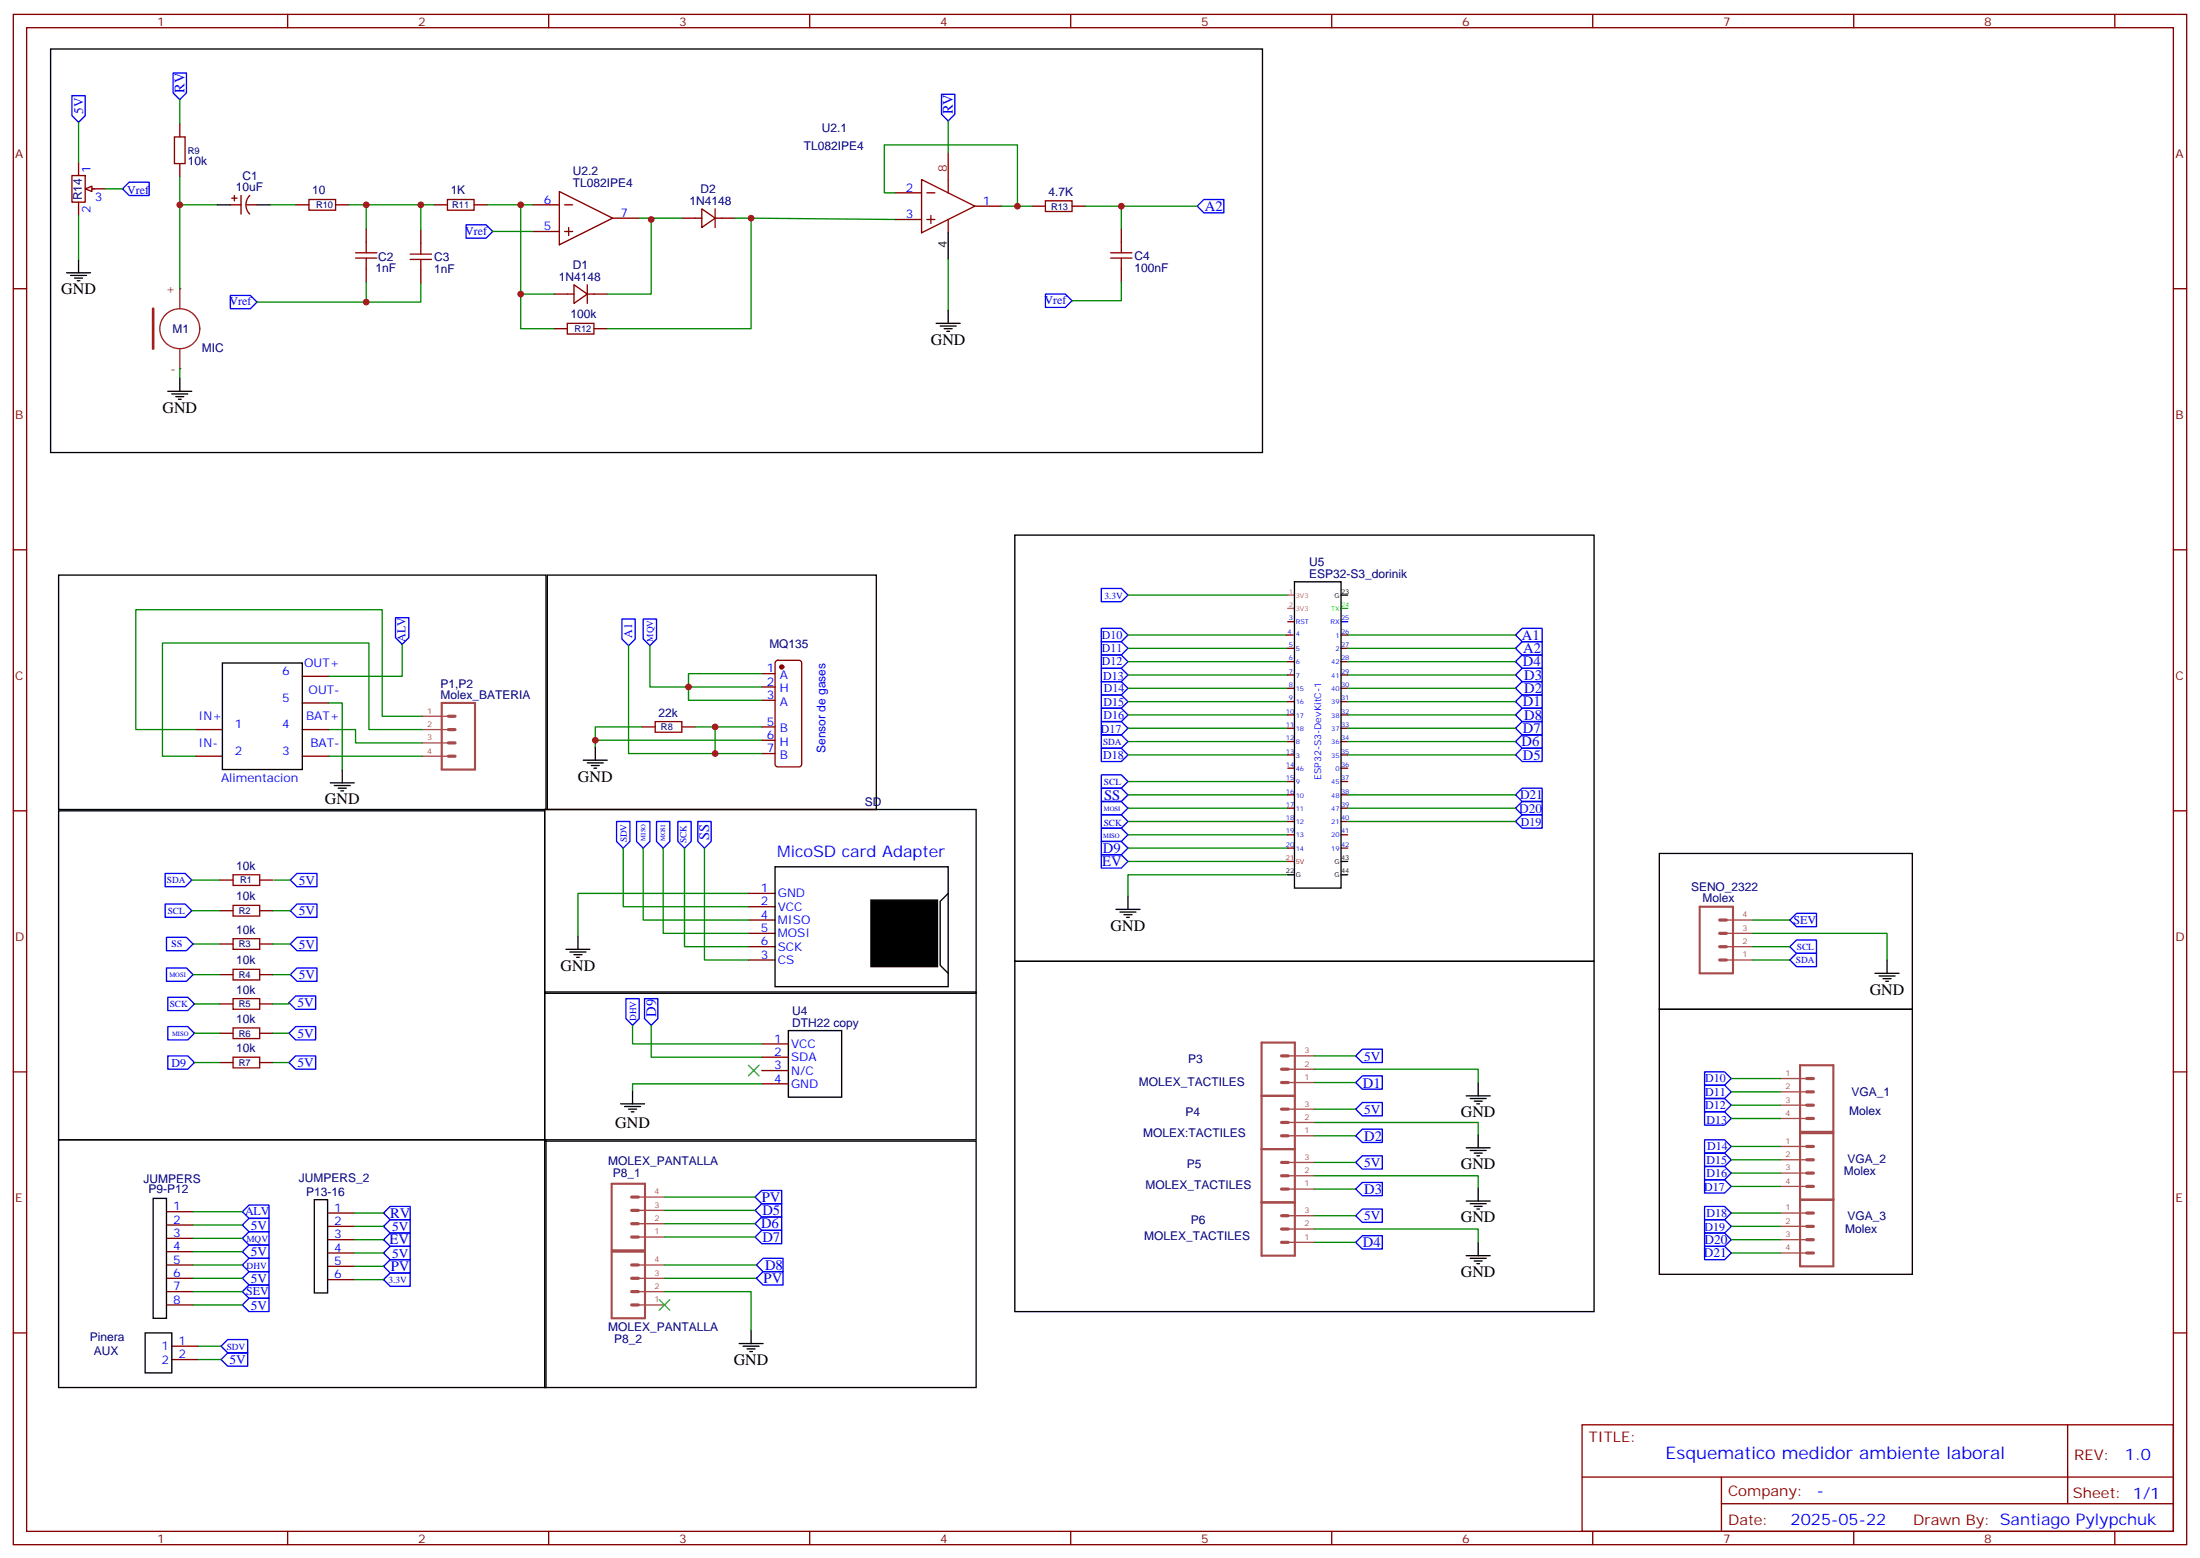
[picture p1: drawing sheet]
<svg xmlns="http://www.w3.org/2000/svg" width="583mm" height="413mm" viewBox="0 0 583 413" stroke-linecap="round" stroke-linejoin="round" font-family="sans-serif">
<g fill="none" stroke="#870000" stroke-width=".35">
<path d="M3.5 3.8h575.8v405.4h-575.8zM7.1 7.3h568.6v398.3h-568.6zM76.2 3.8v3.5M145.3 3.8v3.5M214.5 3.8v3.5M283.6 3.8v3.5M352.8 3.8v3.5M421.9 3.8v3.5M491.1 3.8v3.5M560.2 3.8v3.5M141.1 54.3h7.1M148.2 50.7l14.1 7.1-14.1 7z"/>
<path d="M149.6 54.3h2.1M162.3 57.8h7M237.1 58.1h7M237.1 51.1h7M244.1 47.6l14.1 7-14.1 7.1zM245.5 58.1h2.1M245.5 51.1h2.1M246.6 57.1v2.1M251.2 47.6v3.5M251.2 58.1v3.6M258.2 54.6h7.1M3.5 76.5h3.6"/>
<path d="M141.1 61.3h7.1M149.6 61.3h2.1M150.6 60.3v2.1M575.7 76.5h3.6M3.5 145.6h3.6M575.7 145.6h3.6M80.1 179.1h7M201.8 178.4h3.5M205.6 175.1l.4-.2h5.7a.71 .71 0 0 1 .7 .7v26.8l-.3 .5-.4 .2h-5.7l-.5-.2-.2-.5v-26.8zM51.9 193.3h7M80.1 193.3h7M80.1 186.2h7"/>
<path d="M170 192.5h3.6M180.6 192.5h3.5M201.8 182h3.5M201.8 185.5h3.5M201.8 192.5h3.5M201.8 196.1h3.5M201.8 199.6h3.5M3.5 214.8h3.6M51.9 200.3h7M80.1 200.3h7M575.7 214.8h3.6M58.2 233.1h3.5"/>
<path d="M68.8 233.1h3.5M198.3 236.6h7M58.2 241.2h3.5M58.2 250h3.5M58.2 258.2h3.5M68.8 241.2h3.5M68.8 250h3.5M68.8 258.2h3.5M198.3 240.2h7M198.3 243.7h7M198.3 247.2h7M198.3 250.8h7"/>
<path d="M198.3 254.3h7M58.2 265.9h3.5M58.2 273.7h3.5M68.8 265.9h3.5M68.8 273.7h3.5M201.8 276.5h7M3.5 283.9h3.6M58.2 281.4h3.5M68.8 281.4h3.5M201.8 280h7M201.8 283.6h7M201.8 287.1h7"/>
<path d="M575.7 283.9h3.6M44.1 321h7.1M44.1 324.5h7.1M44.1 328h7.1M44.1 331.5h7.1M44.1 335.1h7.1M44.1 338.6h7.1M3.5 353.1h3.6M44.1 342.1h7.1M44.1 345.7h7.1M575.7 353.1h3.6M419.1 377.4h156.6v28.2h-156.6z"/>
<path d="M547.7 377.4v20.9M419.1 391.2h156.5M456 398.3h119.6M456 391.2v14.2M76.2 405.6v3.6M145.3 405.6v3.6M214.5 405.6v3.6M283.6 405.6v3.6M352.8 405.6v3.6M421.9 405.6v3.6M491.1 405.6v3.6M560.2 405.6v3.6"/>
</g>
<g fill="none" stroke="#000" stroke-width=".35">
<path d="M251.2 61.7v7M58.9 175.6h21.2v28.2h-21.2zM157.7 197.8v3.6M87.5 207.4h6.3M88.5 208.1h4.3M89.6 208.8h2.1M90.3 209.5h.7M90.7 203.8v3.6M154.5 201.4h6.4M155.6 202.1h4.2M156.6 202.8h2.1M157.3 203.5h.7"/>
<path d="M205.3 229.6h45.9v31.7h-45.9zM251.2 236.6l-2.1 2.2v16.9l2.1 2.1M298.8 237.3v3.6M149.9 251.5h6.4M151 252.2h4.2M152 252.9h2.2M152.8 253.6h.7M153.1 247.9v3.6M295.6 240.9h6.4M296.7 241.6h4.2M297.7 242.3h2.2M298.4 243h.8"/>
<path d="M208.8 273h14.2v17.6h-14.2zM164.4 292.4h6.3M165.5 293.1h4.2M166.5 293.8h2.1M167.2 294.5h.7M167.6 288.9v3.5M40.6 317.4h3.5v31.8h-3.5zM195.8 355.9h6.3M196.8 356.6h4.3M197.9 357.3h2.1M198.6 358h.7M199 352.4v3.5"/>
</g>
<circle cx="207.1" cy="176.7" r=".53" fill="#870000" stroke="#870000" stroke-width=".35"/>
<path d="M117 186.2h8.8v17.6h-8.8zM334.2 276.2h8.8v14.1h-8.8zM162 313.5h8.9v17.7h-8.9zM162 331.5h8.9v17.7h-8.9z" fill="none" stroke="#a64a4a" stroke-width=".56"/>
<g fill="none" stroke="#a64a4a" stroke-width=".85">
<path d="M118.8 196.8h1.7M118.8 193.3h1.7M118.8 189.7h1.7M118.8 200.3h1.7M339.5 279.7h1.7M339.5 283.2h1.7M339.5 286.7h1.7M167.3 317.1h1.8M167.3 320.6h1.8M167.3 324.1h1.8M167.3 327.7h1.8M167.3 338.6h1.8"/>
<path d="M167.3 335.1h1.8M167.3 342.1h1.8M167.3 345.7h1.8"/>
</g>
<g fill="none" stroke="#a64a4a" stroke-width=".35">
<path d="M111.8 189.7h7M111.8 193.3h7M111.8 196.8h7M111.8 200.3h7M341.2 279.7h7M341.2 286.7h7M341.2 283.2h7M169.1 317.1h6.9M169.1 327.7h6.9M169.1 324.1h6.9M169.1 320.6h6.9M169.1 338.6h6.9"/>
<path d="M169.1 335.1h6.9M169.1 345.7h6.9M169.1 342.1h6.9"/>
</g>
<g fill="none" stroke="#008700" stroke-width=".35">
<path d="M298.8 157.6h42.3M106.5 170.7v8.4h-19.4M166.5 171v28.6h22.9M172.2 171v11h29.6M201.8 178.4h-19.4v7.1h19.4M298.8 168.2h42M298.8 171.7h42.3M298.8 175.3h42.3M298.8 178.8h42.3M87.1 193.3h7.1v3.5h17.6M87.1 186.2h3.6v17.6M111.8 189.7h-10.6v-28.2h-65.2v31.8h15.9"/>
<path d="M111.8 193.3h-14.1v-23h-54.7v30h8.9M157.7 196.1v1.7M170 192.5h-12.3v3.6h44.1M184.1 192.5h17.7M189.4 192.5v7.1h12.4M298.8 200h42.3M298.8 196.4h42.3M298.8 182.3h42.3M298.8 185.8h42.3M298.8 189.4h42.3M298.8 192.9h42.3M87.1 200.3h24.7"/>
<path d="M298.8 207h42.3M298.8 210.5h42.3M298.8 214.1h42.3M298.8 217.6h42.3M50.8 233.1h7.4M72.7 233.1h4.2M165.1 224.6v15.6h33.2M170.4 224.6v19.1h27.9M175.7 224.6v22.6h22.6M181.3 224.6v26.2h17M186.6 224.6v29.7h11.7M198.3 236.6h-45.2v11.3"/>
<path d="M298.8 221.1h42.3M298.8 224.6h42.3M298.8 228.2h42.3M341.1 231.7h-42.3v5.6M50.8 241.2h7.4M51.2 250h7M51.2 258.2h7M72.3 258.2h4.6M72.3 241.2h4.6M72.3 250h4.6M51.5 265.9h6.7M51.5 273.7h6.7"/>
<path d="M72.3 273.7h4.3M76.6 265.6v.3h-4.3M167.6 271.6v4.9h34.2M172.5 271.6v8.4h29.3M51.5 281.4h6.7M72.3 281.4h4.3M201.8 287.1h-34.2v1.8M176 317.1h24M51.2 335.1h13M51.2 338.6h13M51.2 321h13M51.2 324.5h13"/>
<path d="M51.2 328h13M51.2 331.5h13M176 320.6h24M176 324.1h24M176 327.7h24M176 335.1h24.4M176 338.6h24.4M51.2 345.7h13M51.2 342.1h13M176 342.1h23v10.3"/>
</g>
<path d="M173.6 191.1h7v2.9h-7zM61.7 231.7h7.1v2.8h-7.1zM61.7 239.8h7.1v2.8h-7.1zM61.7 248.6h7.1v2.9h-7.1zM61.7 256.8h7.1v2.8h-7.1zM61.7 264.5h7.1v2.8h-7.1zM61.7 272.3h7.1v2.8h-7.1zM61.7 280h7.1v2.9h-7.1z" fill="none" stroke="#a10000" stroke-width=".35"/>
<g fill="none" stroke="#00f" stroke-width=".35">
<path d="M291.7 155.9h5.3l1.8 1.7-1.8 1.8h-5.3zM104.8 163.6h3.5v5.3l-1.8 1.8-1.7-1.8zM164.7 164h3.6v5.3l-1.8 1.7-1.8-1.7zM170.4 164h3.5v5.3l-1.7 1.7-1.8-1.7zM291.7 166.4h5.3l1.8 1.8-1.8 1.8h-5.3zM291.7 170h5.3l1.8 1.7-1.8 1.8h-5.3zM291.7 173.5h5.3l1.8 1.8-1.8 1.7h-5.3zM291.7 177h5.3l1.8 1.8-1.8 1.8h-5.3zM401.5 171.7l1.7-1.7h5.3v3.5h-5.3zM401.5 168.2l1.7-1.8h5.3v3.6h-5.3zM401.5 178.8l1.7-1.8h5.3v3.6h-5.3zM401.5 175.3l1.7-1.8h5.3v3.5h-5.3z"/>
<path d="M291.7 198.2h5.3l1.8 1.8-1.8 1.7h-5.3zM291.7 194.7h5.3l1.8 1.7-1.8 1.8h-5.3zM291.7 180.6h5.3l1.8 1.7-1.8 1.8h-5.3zM291.7 184.1h5.3l1.8 1.7-1.8 1.8h-5.3zM291.7 187.6h5.3l1.8 1.8-1.8 1.7h-5.3zM291.7 191.1h5.3l1.8 1.8-1.8 1.8h-5.3zM401.5 185.8l1.7-1.7h5.3v3.5h-5.3zM401.5 182.3l1.7-1.7h5.3v3.5h-5.3zM401.5 200l1.7-1.8h5.3v3.5h-5.3zM401.5 196.4l1.7-1.7h5.3v3.5h-5.3zM401.5 192.9l1.7-1.8h5.3v3.6h-5.3zM401.5 189.4l1.7-1.8h5.3v3.5h-5.3z"/>
<path d="M163.3 217.6h3.6v5.3l-1.8 1.7-1.8-1.7zM168.6 217.6h3.6v5.3l-1.8 1.7-1.8-1.7zM173.9 217.6h3.5v5.3l-1.7 1.7-1.8-1.7zM179.6 217.6h3.5v5.3l-1.8 1.7-1.7-1.7zM184.9 217.6h3.5v5.3l-1.8 1.7-1.7-1.7zM291.7 205.2h5.3l1.8 1.8-1.8 1.8h-5.3zM291.7 208.8h5.3l1.8 1.7-1.8 1.8h-5.3zM291.7 212.3h5.3l1.8 1.8-1.8 1.7h-5.3zM291.7 215.8h5.3l1.8 1.8-1.8 1.8h-5.3zM291.7 219.4h5.3l1.8 1.7-1.8 1.8h-5.3zM401.5 217.6l1.7-1.8h5.3v3.6h-5.3zM401.5 214.1l1.7-1.8h5.3v3.5h-5.3z"/>
<path d="M401.5 210.5l1.7-1.7h5.3v3.5h-5.3zM43.7 239.5h5.3l1.8 1.7-1.8 1.8h-5.3zM43.7 231.4h5.3l1.8 1.7-1.8 1.8h-5.3zM76.9 233.1l1.8-1.7h5.3v3.5h-5.3zM291.7 222.9h5.3l1.8 1.7-1.8 1.8h-5.3zM291.7 226.4h5.3l1.8 1.8-1.8 1.7h-5.3zM44.1 248.3h5.3l1.8 1.7-1.8 1.8h-5.3zM44.1 256.4h5.3l1.8 1.8-1.8 1.7h-5.3zM76.9 241.2l1.8-1.7h5.3v3.5h-5.3zM76.9 250l1.8-1.7h5.3v3.5h-5.3zM76.9 258.2l1.8-1.8h5.3v3.5h-5.3zM44.4 264.2h5.3l1.8 1.7-1.8 1.8h-5.3z"/>
<path d="M44.4 271.9h5.3l1.8 1.8-1.8 1.7h-5.3zM44.4 279.7h5.3l1.8 1.7-1.8 1.8h-5.3zM76.6 273.7l1.7-1.8h5.3v3.5h-5.3zM78.3 263.8h5.3v3.5h-5.3l-1.7-1.7zM78.3 279.7h5.3v3.5h-5.3l-1.7-1.8zM165.8 264.5h3.5v5.3l-1.7 1.8-1.8-1.8zM170.7 264.5h3.6v5.3l-1.8 1.8-1.8-1.8zM201.8 315.3h5.3v3.5h-5.3l-1.8-1.7zM64.2 321l1.8-1.8h5.3v3.5h-5.3zM64.2 324.5l1.8-1.8h5.3v3.5h-5.3zM64.2 331.5l1.8-1.7h5.3v3.5h-5.3zM64.2 338.6l1.8-1.8h5.3v3.6h-5.3z"/>
<path d="M64.2 328l1.8-1.8h5.3v3.6h-5.3zM66 333.3h5.3v3.5h-5.3l-1.8-1.7zM101.6 321.3l1.8-1.8h5.3v3.6h-5.3zM101.6 335.4l1.8-1.7h5.3v3.5h-5.3zM101.6 328.4l1.8-1.8h5.3v3.5h-5.3zM103.4 323.1h5.3v3.5h-5.3l-1.8-1.8zM103.4 330.1h5.3v3.6h-5.3l-1.8-1.8zM103.4 337.2h5.3v3.5h-5.3l-1.8-1.8zM200 320.6l1.8-1.8h5.3v3.6h-5.3zM200 324.1l1.8-1.7h5.3v3.5h-5.3zM200 327.7l1.8-1.8h5.3v3.5h-5.3zM200.4 335.1l1.7-1.8h5.3v3.5h-5.3z"/>
<path d="M200.4 338.6l1.7-1.8h5.3v3.6h-5.3zM64.2 345.7l1.8-1.8h5.3v3.5h-5.3zM66 340.4h5.3v3.5h-5.3l-1.8-1.8z"/>
</g>
<path d="M230.7 238.4h17.7v17.6h-17.7z" fill="#000" stroke="#000" stroke-width=".35"/>
<path d="M198.3 282.2l2.8 2.8M201.1 282.2l-2.8 2.8M174.6 344.2l2.8 2.9M177.4 344.2l-2.8 2.9" fill="none" stroke="#3c3" stroke-width=".35"/>
<path d="M251.2 40.5v7.1" fill="none" stroke="#f00" stroke-width=".35"/>
<g fill="none" stroke="#8c2424" stroke-width=".35">
<path d="M47.6 76.5v5.3M47.6 92.4v5.2"/>
<circle cx="47.6" cy="87.1" r="5.3"/>
</g>
<path d="M40.6 81.8v10.6" fill="none" stroke="#8c2424" stroke-width=".71"/>
<g fill="#8c2424">
<circle cx="47.6" cy="76.5" r=".18"/>
<circle cx="47.6" cy="97.6" r=".18"/>
</g>
<g fill="none" stroke="#870000" stroke-width=".35">
<path d="M47.6 32.7v3.6M19 46.5h3.6v7.1h-3.6zM20.8 43v3.5M20.8 53.6v3.5M23.3 50h4.6M47.6 43.3v3.5M61 54.3h2.9M61.4 52.5h1.4M62.1 51.8v1.4M63.9 51.8v4.9M65.3 54.3h2.8M66.2 51.8a3.5 3.5 0 0 0-.1 4.9"/>
<path d="M78.3 54.3h3.5M88.9 54.3h3.5M115 54.3h3.5M125.6 54.3h3.5M180.6 57.8h5.3M185.9 55.3l3.5 2.5-3.5 2.5zM189.4 57.8h5.3M189.4 55.3v5M273.4 54.6h3.5M284 54.6h3.5M97 60.6v3.5M97 71.2v3.5"/>
<path d="M111.5 61v3.5M111.5 71.5v3.6M146.8 77.9h5.2M152 75.4l3.6 2.5-3.6 2.5zM155.6 77.9h5.3M155.6 75.4v5M297 60.6v3.5M297 71.2v3.5M146.8 87.1h3.5M157.3 87.1h3.6"/>
</g>
<g fill="none" stroke="#000" stroke-width=".35">
<path d="M57.5 54.3h3.5M68.1 54.3h3.5M17.6 72.2h6.4M18.7 73h4.2M19.8 73.7h2.1M20.5 74.4h.7M20.8 68.7v3.5M248 85.7h6.4M249.1 86.4h4.2M250.1 87.1h2.1M250.8 87.8h.7M251.2 82.1v3.6"/>
<path d="M44.4 103.6h6.4M45.5 104.4h4.2M46.6 105.1h2.1M47.3 105.8h.7M47.6 100.1v3.5M496.7 257.8h6.4M497.8 258.5h4.2M498.8 259.2h2.1M499.5 259.9h.7M499.9 254.3v3.5M388.4 290.3h6.4M389.5 291h4.2"/>
<path d="M390.5 291.7h2.1M391.2 292.4h.7M391.6 286.7v3.6M388.4 304h6.4M388.4 318.1h6.4M389.5 304.7h4.2M389.5 318.8h4.2M390.5 305.4h2.1M390.5 319.5h2.1M391.2 306.1h.7M391.6 300.5v3.5M391.6 314.6v3.5"/>
<path d="M388.4 332.6h6.4M389.5 333.3h4.2M390.5 334h2.1M391.2 320.3h.7M391.2 334.7h.7M391.6 329.1v3.5"/>
</g>
<g fill="none" stroke="#a10000" stroke-width=".35">
<path d="M46.2 36.3h2.8v7h-2.8zM81.8 52.8h7.1v2.9h-7.1zM118.5 52.8h7.1v2.9h-7.1zM276.9 53.2h7.1v2.8h-7.1zM94.2 68.4h5.6M94.2 67h5.6M97 64.1v2.9M97 68.4v2.8M108.7 68.7h5.6M108.7 67.3h5.6M111.5 64.5v2.8M111.5 68.7v2.8"/>
<path d="M294.2 68.4h5.7M294.2 67h5.7M297 64.1v2.9M297 68.4v2.8M150.3 85.7h7v2.8h-7z"/>
</g>
<g fill="none" stroke="#008700" stroke-width=".35">
<path d="M47.6 26.4v6.3M251.2 32v8.5M47.6 46.8v29.7M47.6 54.3h9.9M71.6 54.3h6.7M92.4 54.3h22.6M97 54.3v6.3M111.5 54.3v6.7M129.1 54.3h12M137.9 54.3v32.8h8.9M169.3 57.8h3.2v20.1h-11.6M180.6 57.8h-8.1v.3"/>
<path d="M194.7 57.8h4.3v29.3h-38.1M199 57.8l38.1 .3M237.1 51.1h-2.9v-12.7h35.3v16.2M265.3 54.6h8.1M287.5 54.6h29.6M297 54.6v6M97 74.7v5.3M111.5 75.1v4.9h-43.4M130.5 61.3h10.6M137.9 77.9h8.9M251.2 68.7v13.4M297 74.7v5h-13"/>
<path d="M47.6 97.6v2.5M464.3 247.2h35.6v7.1M464.3 243.7h9.8M464.3 250.8h9.8M464.3 254.3h9.8M348.2 279.7h10.9M348.2 283.2h43.4v3.5M348.2 297.3h43.4v3.2M348.2 286.7h10.9M348.2 293.8h10.9M458.6 285.7h13.1M458.6 289.2h13.1"/>
<path d="M458.6 292.7h13.1M458.6 296.3h13.1M348.2 311.4h43.4v3.2M348.2 300.8h10.9M348.2 315h10.9M348.2 307.9h10.9M458.6 303.7h13.1M458.6 307.2h13.1M458.6 310.7h13.1M458.6 314.3h13.1M348.2 325.5h43.4v3.6M348.2 329.1h10.9"/>
<path d="M348.2 322h10.9M458.6 321.3h13.1M458.6 324.8h13.1M458.6 328.4h13.1M458.6 331.9h13.1"/>
</g>
<g fill="none" stroke="#00f" stroke-width=".35">
<path d="M45.9 19.3h3.5v5.3l-1.8 1.8-1.7-1.8zM19 25.3h3.6v5.3l-1.8 1.8-1.8-1.8zM249.4 25h3.5v5.3l-1.7 1.7-1.8-1.7zM34.2 48.3h5.3v3.5h-5.3l-1.7-1.8zM123.5 59.5h5.3l1.7 1.8-1.7 1.8h-5.3zM317.1 54.6l1.8-1.8h5.3v3.6h-5.3zM61 78.2h5.3l1.8 1.8-1.8 1.8h-5.3zM276.9 77.9h5.3l1.8 1.8-1.8 1.7h-5.3zM474.1 243.7l1.8-1.8h5.3v3.6h-5.3zM474.1 254.3l1.8-1.8h5.3v3.5h-5.3zM474.1 250.8l1.8-1.8h5.3v3.5h-5.3zM359.1 279.7l1.8-1.8h5.3v3.5h-5.3z"/>
<path d="M359.1 286.7l1.8-1.7h5.3v3.5h-5.3zM359.1 293.8l1.8-1.8h5.3v3.6h-5.3zM451.6 283.9h5.2l1.8 1.8-1.8 1.7h-5.2zM451.6 287.4h5.2l1.8 1.8-1.8 1.8h-5.2zM451.6 291h5.2l1.8 1.7-1.8 1.8h-5.2zM451.6 294.5h5.2l1.8 1.8-1.8 1.7h-5.2zM359.1 300.8l1.8-1.7h5.3v3.5h-5.3zM359.1 315l1.8-1.8h5.3v3.5h-5.3zM359.1 307.9l1.8-1.8h5.3v3.6h-5.3zM451.6 301.9h5.2l1.8 1.8-1.8 1.7h-5.2zM451.6 305.4h5.2l1.8 1.8-1.8 1.8h-5.2zM451.6 309h5.2l1.8 1.7-1.8 1.8h-5.2z"/>
<path d="M451.6 312.5h5.2l1.8 1.8-1.8 1.7h-5.2zM451.6 319.5h5.2l1.8 1.8-1.8 1.8h-5.2zM359.1 329.1l1.8-1.8h5.3v3.5h-5.3zM359.1 322l1.8-1.7h5.3v3.5h-5.3zM451.6 323.1h5.2l1.8 1.7-1.8 1.8h-5.2zM451.6 326.6h5.2l1.8 1.8-1.8 1.7h-5.2zM451.6 330.1h5.2l1.8 1.8-1.8 1.8h-5.2z"/>
</g>
<path d="M450.3 240.2h8.8v17.6h-8.8zM334.2 290.3h8.8v42.3h-8.8zM476.8 282.2h8.9v17.6h-8.9zM334.2 304.4h8.8M334.2 318.5h8.8M476.8 300.1h8.9v35.3h-8.9zM476.8 317.8h8.9" fill="none" stroke="#a64a4a" stroke-width=".56"/>
<g fill="none" stroke="#a64a4a" stroke-width=".85">
<path d="M455.5 247.2h1.8M455.5 250.8h1.8M455.5 254.3h1.8M455.5 243.7h1.8M339.5 293.8h1.7M339.5 297.3h1.7M478.6 292.7h1.8M478.6 289.2h1.8M478.6 285.7h1.8M478.6 296.3h1.8M339.5 300.8h1.7M339.5 307.9h1.7"/>
<path d="M339.5 311.4h1.7M339.5 315h1.7M478.6 310.7h1.8M478.6 307.2h1.8M478.6 303.7h1.8M478.6 314.3h1.8M339.5 322h1.7M339.5 325.5h1.7M339.5 329.1h1.7M478.6 328.4h1.8M478.6 324.8h1.8M478.6 321.3h1.8"/>
<path d="M478.6 331.9h1.8"/>
</g>
<g fill="none" stroke="#a64a4a" stroke-width=".35">
<path d="M457.3 254.3h7M457.3 250.8h7M457.3 247.2h7M457.3 243.7h7M341.2 297.3h7M341.2 293.8h7M471.7 285.7h6.9M471.7 289.2h6.9M471.7 292.7h6.9M471.7 296.3h6.9M341.2 300.8h7M341.2 315h7"/>
<path d="M341.2 311.4h7M341.2 307.9h7M471.7 303.7h6.9M471.7 307.2h6.9M471.7 310.7h6.9M471.7 314.3h6.9M341.2 329.1h7M341.2 325.5h7M341.2 322h7M471.7 321.3h6.9M471.7 324.8h6.9M471.7 328.4h6.9"/>
<path d="M471.7 331.9h6.9"/>
</g>
<path d="M22.6 50l1.7-.7v1.4z" fill="#f0f0f0" stroke="#870000" stroke-width=".35"/>
<g fill="none" stroke="#008700" stroke-width=".35">
<path d="M20.8 32.4v10.6M20.8 57.1v11.6M27.9 50h4.6M357 168.2h44.5M357 171.7h44.5M357 178.8h44.5M357 175.3h44.5M357 185.8h44.5M357 182.3h44.5M357 200h44.5M357 196.4h44.5M357 192.9h44.5"/>
<path d="M357 189.4h44.5M357 217.6h44.5M357 210.5h44.5M357 214.1h44.5M93.8 335.4h7.8M93.8 321.3h7.8M93.8 324.8h7.8M93.8 328.4h7.8M93.8 331.9h7.8M93.8 338.9h7.8M52.6 356.6h6M52.6 360.1h6"/>
</g>
<g fill="none" stroke="#000" stroke-width=".35">
<path d="M13.4 13h321v106.9h-321zM15.5 152.3h129.1v62.1h-129.1zM145 152.3h87.1v62.1h-87.1zM268.8 141.7h153.5v112.9h-153.5zM342.9 154.1h12.3v81.1h-12.3zM355.2 157.6h1.8M15.5 214.8h128.8v87.1h-128.8zM144.3 214.4h114.3v48.7h-114.3zM341.1 231.7h1.8M355.2 231.7h1.8M355.2 228.2h1.8M439.6 226.1h67v41.2h-67z"/>
<path d="M268.8 254.6h153.5v92.8h-153.5zM144.3 262.7h114.3v39.2h-114.3zM439.6 267.3h67v70.2h-67zM15.5 301.9h129.1v65.6h-129.1zM83.3 317.8h3.5v24.7h-3.5zM144.3 302.3h114.3v65.2h-114.3zM38.5 353.1h7v10.5h-7z"/>
</g>
<path d="M341.1 157.6h1.8M341.1 161.1h1.8" fill="none" stroke="#f90" stroke-width=".35"/>
<g fill="none" stroke="#870000" stroke-width=".35">
<path d="M340.8 168.2h1.7M341.1 164.7h1.8M341.1 171.7h1.8M341.1 175.3h1.8M341.1 178.8h1.8M355.2 168.2h1.8M355.2 171.7h1.8M355.2 175.3h1.8M355.2 178.8h1.8M341.1 182.3h1.8M341.1 185.8h1.8M341.1 189.4h1.8"/>
<path d="M341.1 192.9h1.8M341.1 196.4h1.8M341.1 200h1.8M355.2 182.3h1.8M355.2 185.8h1.8M355.2 189.4h1.8M355.2 192.9h1.8M355.2 196.4h1.8M355.2 200h1.8M341.1 203.5h1.8M341.1 207h1.8M341.1 210.5h1.8"/>
<path d="M341.1 214.1h1.8M341.1 217.6h1.8M355.2 203.5h1.8M355.2 207h1.8M355.2 210.5h1.8M355.2 214.1h1.8M355.2 217.6h1.8M341.1 221.1h1.8M341.1 224.6h1.8M355.2 221.1h1.8M355.2 224.6h1.8M86.8 321.3h7"/>
<path d="M86.8 324.8h7M86.8 328.4h7M86.8 331.9h7M86.8 335.4h7M86.8 338.9h7M45.5 356.6h7.1M45.5 360.1h7.1"/>
</g>
<path d="M341.1 228.2h1.8" fill="none" stroke="#f00" stroke-width=".35"/>
<path d="M355.2 161.1h1.8" fill="none" stroke="#0f0" stroke-width=".35"/>
<path d="M355.2 164.7h1.8M60.3 354.8h5.3v3.6h-5.3l-1.7-1.8zM58.6 360.1l1.7-1.7h5.3v3.5h-5.3z" fill="none" stroke="#00f" stroke-width=".35"/>
<g fill="#c00">
<circle cx="182.4" cy="182" r=".88"/>
<circle cx="157.7" cy="196.1" r=".88"/>
<circle cx="189.4" cy="192.5" r=".88"/>
<circle cx="189.4" cy="199.6" r=".88"/>
<circle cx="47.6" cy="54.3" r=".88"/>
<circle cx="111.5" cy="54.3" r=".88"/>
<circle cx="97" cy="54.3" r=".88"/>
<circle cx="97" cy="80" r=".88"/>
<circle cx="137.9" cy="54.3" r=".88"/>
<circle cx="137.9" cy="77.9" r=".88"/>
<circle cx="172.5" cy="58.1" r=".88"/>
<circle cx="199" cy="57.8" r=".88"/>
<circle cx="269.5" cy="54.6" r=".88"/>
<circle cx="297" cy="54.6" r=".88"/>
</g>
<text font-size="4.6" fill="#00f" x="441.2" y="386.4">Esquematico medidor ambiente laboral</text>
<g font-size="4.2">
<text x="16.2" y="77.9">GND</text>
<text x="246.6" y="91.3">GND</text>
<text x="43" y="109.3">GND</text>
<text x="153.1" y="207">GND</text>
<text x="86.1" y="213">GND</text>
<text x="294.2" y="246.5">GND</text>
<text x="148.5" y="257.1">GND</text>
<text x="495.3" y="263.5">GND</text>
<text x="163" y="298.8">GND</text>
<text x="387" y="295.9">GND</text>
<text x="387" y="309.7">GND</text>
<text x="387" y="323.8">GND</text>
<text x="387" y="338.2">GND</text>
<text x="194.4" y="361.5">GND</text>
</g>
<g font-size="4.2" fill="#00f">
<text x="205.9" y="227">MicoSD card Adapter</text>
<text x="562.9" y="386.7">1.0</text>
<text x="481.3" y="396.2">-</text>
<text x="474.4" y="404">2025-05-22</text>
</g>
<g font-size="3.9" fill="#00f">
<text x="48.9" y="24.7" transform="rotate(-90 48.9 24.7)">RV</text>
<text x="252.4" y="30.3" transform="rotate(-90 252.4 30.3)">RV</text>
<text x="319.2" y="55.8">A2</text>
<text x="403.1" y="169.4">A1</text>
<text x="403.5" y="173">A2</text>
<text x="403.4" y="176.5">D4</text>
<text x="403.7" y="183.6">D2</text>
<text x="403.7" y="180">D3</text>
<text x="403.4" y="187.1">D1</text>
<text x="403.7" y="190.6">D8</text>
<text x="403" y="197.7">D6</text>
<text x="403.4" y="194.2">D7</text>
<text x="403.4" y="201.2">D5</text>
<text x="292.5" y="211.8">SS</text>
<text x="187.9" y="222.5" transform="rotate(-90 187.9 222.5)">SS</text>
<text x="292.1" y="225.9">D9</text>
<text x="292" y="229.5">EV</text>
<text x="45.4" y="250.9">ss</text>
<text x="173.8" y="269.4" transform="rotate(-90 173.8 269.4)">D9</text>
<text x="361.1" y="288.1">D1</text>
<text x="361.4" y="302.1">D2</text>
<text x="361.4" y="316.3">D3</text>
<text x="103.3" y="322.6">RV</text>
<text x="201.8" y="318.3">PV</text>
<text x="202" y="321.9">D5</text>
<text x="103.2" y="329.6">EV</text>
<text x="201.6" y="325.4">D6</text>
<text x="202" y="328.9">D7</text>
<text x="361.1" y="330.3">D4</text>
<text x="103.5" y="336.7">PV</text>
<text x="202.3" y="339.9">PV</text>
<text x="202.7" y="336.3">D8</text>
</g>
<g font-size="3.9" fill="#800">
<text x="420.9" y="382">TITLE:</text>
<text x="549.5" y="386.7">REV:</text>
<text x="457.8" y="396.2">Company:</text>
<text x="549.1" y="396.8">Sheet: 1/1</text>
<text x="457.8" y="403.9">Date:</text>
<text x="506.8" y="403.9">Drawn By: Santiago Pylypchuk</text>
</g>
<g font-size="3.5" fill="#00f">
<text x="22.1" y="30.1" transform="rotate(-90 22.1 30.1)">5V</text>
<text x="402.5" y="215.3">D20</text>
<text x="402.7" y="211.7">D21</text>
<text x="79.2" y="234.4">5V</text>
<text x="79.2" y="242.5">5V</text>
<text x="79.2" y="251.3">5V</text>
<text x="79.2" y="259.4">5V</text>
<text x="78.8" y="266.8">5V</text>
<text x="78.8" y="274.9">5V</text>
<text x="361.4" y="280.9">5V</text>
<text x="78.8" y="282.7">5V</text>
<text x="361.4" y="295">5V</text>
<text x="361.4" y="309.2">5V</text>
<text x="361.4" y="323.3">5V</text>
<text x="66.5" y="325.7">5V</text>
<text x="103.9" y="326.1">5V</text>
<text x="451.5" y="329.5">D20</text>
<text x="66.5" y="332.8">5V</text>
<text x="103.9" y="333.1">5V</text>
<text x="451.3" y="333.1">D21</text>
<text x="66.5" y="339.8">5V</text>
<text x="66.5" y="346.9">5V</text>
<text x="60.8" y="361.4">5V</text>
</g>
<g font-size="3.2" fill="#800">
<text x="41.6" y="6.8">1</text>
<text x="110.8" y="6.8">2</text>
<text x="179.9" y="6.8">3</text>
<text x="249.1" y="6.8">4</text>
<text x="318.2" y="6.8">5</text>
<text x="387.3" y="6.8">6</text>
<text x="456.5" y="6.8">7</text>
<text x="525.6" y="6.8">8</text>
<text x="4.1" y="41.9">A</text>
<text x="576.3" y="41.9">A</text>
<text x="4.1" y="111.1">B</text>
<text x="576.3" y="111.1">B</text>
<text x="4.1" y="180.2">C</text>
<text x="576.3" y="180.2">C</text>
<text x="4.1" y="249.3">D</text>
<text x="576.3" y="249.3">D</text>
<text x="4.1" y="318.5">E</text>
<text x="576.3" y="318.5">E</text>
<text x="41.6" y="408.6">1</text>
<text x="110.8" y="408.6">2</text>
<text x="179.9" y="408.6">3</text>
<text x="249.1" y="408.6">4</text>
<text x="318.2" y="408.6">5</text>
<text x="387.3" y="408.6">6</text>
<text x="456.5" y="408.6">7</text>
<text x="525.6" y="408.6">8</text>
</g>
<g font-size="3.2" fill="#000080">
<text x="217.7" y="34.9">U2.1</text>
<text x="213" y="39.8">TL082IPE4</text>
<text x="49.7" y="43.7">10k</text>
<text x="64.2" y="47.6">C1</text>
<text x="151.7" y="46.5">U2.2</text>
<text x="21.6" y="53" transform="rotate(-90 21.6 53)">R14</text>
<text x="62.5" y="50.7">10uF</text>
<text x="82.7" y="51.5">10</text>
<text x="119.4" y="51.5">1K</text>
<text x="151.7" y="49.6">TL082IPE4</text>
<text x="185.6" y="51.1">D2</text>
<text x="277.8" y="51.9">4.7K</text>
<text x="182.6" y="54.4">1N4148</text>
<text x="99.5" y="72">1nF</text>
<text x="100.2" y="69.1">C2</text>
<text x="115" y="69.1">C3</text>
<text x="151.7" y="71.2">D1</text>
<text x="300.6" y="68.8">C4</text>
<text x="115" y="72.4">1nF</text>
<text x="148" y="74.4">1N4148</text>
<text x="300.6" y="72">100nF</text>
<text x="45.7" y="88.2">M1</text>
<text x="151.1" y="84.3">100k</text>
<text x="53.4" y="93.1">MIC</text>
<text x="346.8" y="149.9">U5</text>
<text x="346.8" y="153">ESP32-S3_dorinik</text>
<text x="203.8" y="171.5">MQ135</text>
<text x="116.7" y="185.1">Molex_BATERIA</text>
<text x="116.7" y="182.1">P1,P2</text>
<text x="174.4" y="189.8">22k</text>
<text x="229.1" y="213.4">SD</text>
<text x="62.6" y="230.4">10k</text>
<text x="62.6" y="238.5">10k</text>
<text x="448" y="235.9">SENO_2322</text>
<text x="451" y="238.8">Molex</text>
<text x="62.6" y="247.3">10k</text>
<text x="62.6" y="255.4">10k</text>
<text x="62.6" y="263.2">10k</text>
<text x="209.8" y="268.9">U4</text>
<text x="62.6" y="270.9">10k</text>
<text x="209.8" y="271.9">DTH22 copy</text>
<text x="62.6" y="278.7">10k</text>
<text x="314.8" y="281.6">P3</text>
<text x="301.7" y="287.6">MOLEX_TACTILES</text>
<text x="490.4" y="290.3">VGA_1</text>
<text x="314.1" y="295.7">P4</text>
<text x="489.8" y="295.3">Molex</text>
<text x="302.8" y="301.3">MOLEX:TACTILES</text>
<text x="161.1" y="308.7">MOLEX_PANTALLA</text>
<text x="162.3" y="311.9">P8_1</text>
<text x="314.4" y="309.4">P5</text>
<text x="488.4" y="311.1">Molex</text>
<text x="489.4" y="308">VGA_2</text>
<text x="38" y="313.3">JUMPERS</text>
<text x="39.3" y="316.1">P9-P12</text>
<text x="79.2" y="313">JUMPERS_2</text>
<text x="81.1" y="316.8">P13-16</text>
<text x="303.4" y="315">MOLEX_TACTILES</text>
<text x="489.4" y="323.1">VGA_3</text>
<text x="303.1" y="328.5">MOLEX_TACTILES</text>
<text x="315.5" y="324.2">P6</text>
<text x="488.8" y="326.7">Molex</text>
<text x="161.1" y="352.4">MOLEX_PANTALLA</text>
<text x="23.8" y="355.3">Pinera</text>
<text x="24.9" y="358.8">AUX</text>
<text x="162.7" y="355.6">P8_2</text>
</g>
<g font-size="3.2" fill="#00f">
<text x="24" y="45.8" transform="rotate(-90 24 45.8)">1</text>
<text x="25.1" y="53.2">3</text>
<text x="33.7" y="51.3">Vref</text>
<text x="144" y="53.9">6</text>
<text x="240" y="50.7">2</text>
<text x="24" y="56.4" transform="rotate(-90 24 56.4)">2</text>
<text x="164.4" y="57.4">7</text>
<text x="240" y="57.8">3</text>
<text x="260.3" y="54.3">1</text>
<text x="123.2" y="62.2">Vref</text>
<text x="144" y="61">5</text>
<text x="60.8" y="80.9">Vref</text>
<text x="276.7" y="80.5">Vref</text>
<text x="107.4" y="170" transform="rotate(-90 107.4 170)">ALV</text>
<text x="167.4" y="169" transform="rotate(-90 167.4 169)">A1</text>
<text x="291.9" y="169.2">D10</text>
<text x="291.9" y="172.7">D11</text>
<text x="74.8" y="178.8">6</text>
<text x="80.6" y="176.7">OUT+</text>
<text x="203.1" y="178.1">1</text>
<text x="206.6" y="179.8">A</text>
<text x="291.9" y="176.3">D12</text>
<text x="74.8" y="185.8">5</text>
<text x="81.7" y="183.7">OUT-</text>
<text x="203.1" y="181.6">2</text>
<text x="203.1" y="185.1">3</text>
<text x="206.6" y="183.4">H</text>
<text x="292.2" y="180.1">D13</text>
<text x="292.4" y="183.3">D14</text>
<text x="52.6" y="190.8">IN+</text>
<text x="81.1" y="190.8">BAT+</text>
<text x="206.6" y="186.9">A</text>
<text x="292.3" y="186.9">D15</text>
<text x="292.3" y="190.4">D16</text>
<text x="52.6" y="197.8">IN-</text>
<text x="62.2" y="192.9">1</text>
<text x="74.8" y="192.9">4</text>
<text x="82.2" y="197.8">BAT-</text>
<text x="203.1" y="192.2">5</text>
<text x="203.1" y="195.7">6</text>
<text x="206.6" y="194">B</text>
<text x="206.6" y="197.5">H</text>
<text x="291.6" y="194.2">D17</text>
<text x="62.2" y="200">2</text>
<text x="74.8" y="200">3</text>
<text x="203.1" y="199.2">7</text>
<text x="206.6" y="201">B</text>
<text x="218.6" y="199.4" transform="rotate(-90 218.6 199.4)">Sensor de gases</text>
<text x="292.2" y="201">D18</text>
<text x="58.6" y="207">Alimentacion</text>
<text x="402.9" y="218.7">D19</text>
<text x="201.5" y="236.3">1</text>
<text x="201.5" y="239.8">2</text>
<text x="206" y="237.7">GND</text>
<text x="201.5" y="243.3">4</text>
<text x="206" y="241.2">VCC</text>
<text x="206" y="244.8">MISO</text>
<text x="475.1" y="244.6">SEV</text>
<text x="201.5" y="246.9">5</text>
<text x="201.5" y="250.4">6</text>
<text x="206" y="248.3">MOSI</text>
<text x="206" y="251.8">SCK</text>
<text x="201.5" y="253.9">3</text>
<text x="206" y="255.3">CS</text>
<text x="205.1" y="276.2">1</text>
<text x="205.1" y="279.7">2</text>
<text x="209.5" y="277.6">VCC</text>
<text x="209.5" y="281.1">SDA</text>
<text x="45.4" y="282.6">D9</text>
<text x="205.1" y="283.2">3</text>
<text x="205.1" y="286.7">4</text>
<text x="209.5" y="284.6">N/C</text>
<text x="451.7" y="286.7">D10</text>
<text x="209.5" y="288.1">GND</text>
<text x="451.7" y="290.2">D11</text>
<text x="451.7" y="293.7">D12</text>
<text x="452" y="297.6">D13</text>
<text x="452.2" y="304.7">D14</text>
<text x="452.1" y="308.3">D15</text>
<text x="452.1" y="311.8">D16</text>
<text x="451.4" y="315.6">D17</text>
<text x="45.9" y="320.6">1</text>
<text x="64.9" y="321.9">ALV</text>
<text x="88.5" y="321">1</text>
<text x="452" y="322.3">D18</text>
<text x="45.9" y="324.1">2</text>
<text x="45.9" y="327.7">3</text>
<text x="88.5" y="324.5">2</text>
<text x="88.5" y="328">3</text>
<text x="451.5" y="325.9">D19</text>
<text x="45.9" y="331.2">4</text>
<text x="45.9" y="334.7">5</text>
<text x="88.5" y="331.5">4</text>
<text x="88.5" y="335.1">5</text>
<text x="45.9" y="338.2">6</text>
<text x="45.9" y="341.8">7</text>
<text x="88.5" y="338.6">6</text>
<text x="45.9" y="345.3">8</text>
<text x="65.2" y="343">SEV</text>
<text x="42.8" y="357.6">1</text>
<text x="47.3" y="356.2">1</text>
<text x="47.3" y="359.8">2</text>
<text x="42.8" y="361.2">2</text>
</g>
<text font-size="3.2" fill="#f00" x="250.8" y="45.4" transform="rotate(-90 250.8 45.4)">8</text>
<text font-size="3.2" x="250.8" y="65.8" transform="rotate(-90 250.8 65.8)">4</text>
<g font-size="3.2" fill="#8d2323">
<text x="44" y="77.5">+</text>
<text x="45.1" y="98.7">-</text>
</g>
<g font-size="2.5" fill="#000080">
<text x="49.7" y="40.7">R9</text>
<text x="83.7" y="55.1">R10</text>
<text x="119.8" y="55.1">R11</text>
<text x="278.4" y="55.5">R13</text>
<text x="152.2" y="87.9">R12</text>
<text x="175.1" y="193.5">R8</text>
<text x="63.6" y="234">R1</text>
<text x="63.3" y="242.1">R2</text>
<text x="63.3" y="250.9">R3</text>
<text x="63.3" y="259.1">R4</text>
<text x="63.3" y="266.8">R5</text>
<text x="63.3" y="274.6">R6</text>
<text x="63.3" y="282.4">R7</text>
</g>
<g font-size="2.5" fill="#00f">
<text x="292.6" y="158.6">3.3V</text>
<text x="173.1" y="170" transform="rotate(-90 173.1 170)">MQV</text>
<text x="292.2" y="197.3">SDA</text>
<text x="292.4" y="207.9">SCL</text>
<text x="350" y="206.7" transform="rotate(-90 350 206.7)">ESP32-S3-DevKitC-1</text>
<text x="292.4" y="218.8">SCK</text>
<text x="166.1" y="223.1" transform="rotate(-90 166.1 223.1)">SDV</text>
<text x="181.9" y="223.4" transform="rotate(-90 181.9 223.4)">SCK</text>
<text x="44.2" y="234">SDA</text>
<text x="44.4" y="242.1">SCL</text>
<text x="476" y="251.6">SCL</text>
<text x="475.7" y="255.2">SDA</text>
<text x="45" y="266.8">SCK</text>
<text x="168.5" y="270.4" transform="rotate(-90 168.5 270.4)">DHV</text>
<text x="65.3" y="328.9">MQV</text>
<text x="65.3" y="336">DHV</text>
<text x="102.9" y="339.8">3.3V</text>
<text x="60.1" y="357.6">SDV</text>
</g>
<g font-size="2.1" fill="#a54b4b">
<text x="113.2" y="189">1</text>
<text x="113.2" y="192.6">2</text>
<text x="113.2" y="196.1">3</text>
<text x="113.2" y="199.6">4</text>
<text x="461.6" y="243">4</text>
<text x="461.6" y="250.1">2</text>
<text x="461.6" y="246.5">3</text>
<text x="461.6" y="253.6">1</text>
<text x="345.5" y="279">3</text>
<text x="345.5" y="286">1</text>
<text x="345.5" y="282.5">2</text>
<text x="473" y="285">1</text>
<text x="345.5" y="293.1">3</text>
<text x="473" y="288.5">2</text>
<text x="473" y="292">3</text>
<text x="345.5" y="296.6">2</text>
<text x="473" y="295.6">4</text>
<text x="345.5" y="300.2">1</text>
<text x="473" y="303">1</text>
<text x="345.5" y="310.7">2</text>
<text x="345.5" y="307.2">3</text>
<text x="473" y="306.5">2</text>
<text x="473" y="310">3</text>
<text x="173.4" y="316.4">4</text>
<text x="345.5" y="314.3">1</text>
<text x="473" y="313.6">4</text>
<text x="173.4" y="323.4">2</text>
<text x="173.4" y="319.9">3</text>
<text x="345.5" y="321.3">3</text>
<text x="473" y="320.6">1</text>
<text x="173.4" y="327">1</text>
<text x="345.5" y="328.4">1</text>
<text x="345.5" y="324.8">2</text>
<text x="473" y="324.1">2</text>
<text x="473" y="327.7">3</text>
<text x="173.4" y="334.4">4</text>
<text x="473" y="331.2">4</text>
<text x="173.4" y="341.4">2</text>
<text x="173.4" y="337.9">3</text>
<text x="173.4" y="345">1</text>
</g>
<g font-size="1.8" fill="#f90">
<text x="341.4" y="157.3">1</text>
<text x="341.4" y="160.8">2</text>
<text x="343.3" y="158.3">3V3</text>
<text x="343.3" y="161.9">3V3</text>
</g>
<g font-size="1.8" fill="#0f0">
<text x="352.6" y="161.9">TX</text>
<text x="355.2" y="160.8">24</text>
</g>
<g font-size="1.8">
<text x="353.5" y="158.3">G</text>
<text x="355.2" y="157.3">23</text>
<text x="355.2" y="227.8">43</text>
<text x="340.7" y="231.4">22</text>
<text x="343.3" y="232.4">G</text>
<text x="353.5" y="228.9">G</text>
<text x="353.5" y="232.4">G</text>
<text x="355.2" y="231.4">44</text>
</g>
<g font-size="1.8" fill="#00f">
<text x="341.1" y="167.9">4</text>
<text x="341.4" y="164.3">3</text>
<text x="343.3" y="165.4">RST</text>
<text x="352.5" y="165.4">RX</text>
<text x="355.2" y="164.3">25</text>
<text x="355.2" y="167.9">26</text>
<text x="341.4" y="171.4">5</text>
<text x="343.3" y="168.6">4</text>
<text x="343.3" y="172.4">5</text>
<text x="353.8" y="168.9">1</text>
<text x="353.8" y="172.4">2</text>
<text x="355.2" y="171.4">27</text>
<text x="341.4" y="174.9">6</text>
<text x="341.4" y="178.4">7</text>
<text x="343.3" y="176">6</text>
<text x="343.3" y="179.5">7</text>
<text x="352.7" y="176">42</text>
<text x="352.7" y="179.5">41</text>
<text x="355.2" y="174.9">28</text>
<text x="355.2" y="178.4">29</text>
<text x="341.4" y="182">8</text>
<text x="341.4" y="185.5">9</text>
<text x="343.3" y="183">15</text>
<text x="352.7" y="183">40</text>
<text x="355.2" y="182">30</text>
<text x="355.2" y="185.5">31</text>
<text x="340.7" y="189">10</text>
<text x="343.3" y="186.5">16</text>
<text x="343.3" y="190.1">17</text>
<text x="352.7" y="186.5">39</text>
<text x="352.7" y="190.1">38</text>
<text x="355.2" y="189">32</text>
<text x="340.7" y="192.5">11</text>
<text x="340.7" y="196.1">12</text>
<text x="343.3" y="193.6">18</text>
<text x="343.3" y="197.1">8</text>
<text x="352.7" y="193.6">37</text>
<text x="352.7" y="197.1">36</text>
<text x="355.2" y="192.5">33</text>
<text x="355.2" y="196.1">34</text>
<text x="340.7" y="199.6">13</text>
<text x="340.7" y="203.1">14</text>
<text x="343.3" y="200.7">3</text>
<text x="352.7" y="200.7">35</text>
<text x="355.2" y="199.6">35</text>
<text x="355.2" y="203.1">36</text>
<text x="340.7" y="206.7">15</text>
<text x="343.3" y="204.2">46</text>
<text x="343.3" y="207.7">9</text>
<text x="352.7" y="207.7">45</text>
<text x="353.8" y="204.2">0</text>
<text x="355.2" y="206.7">37</text>
<text x="292.4" y="214.8">MOSI</text>
<text x="340.7" y="210.2">16</text>
<text x="340.7" y="213.7">17</text>
<text x="343.3" y="211.2">10</text>
<text x="343.3" y="214.8">11</text>
<text x="352.7" y="211.2">48</text>
<text x="352.7" y="214.8">47</text>
<text x="355.2" y="210.2">38</text>
<text x="355.2" y="213.7">39</text>
<text x="292.2" y="221.9">MISO</text>
<text x="340.7" y="217.2">18</text>
<text x="340.7" y="220.8">19</text>
<text x="343.3" y="218.3">12</text>
<text x="343.3" y="221.8">13</text>
<text x="352.7" y="218.3">21</text>
<text x="352.7" y="221.8">20</text>
<text x="355.2" y="217.2">40</text>
<text x="355.2" y="220.8">41</text>
<text x="171" y="222.7" transform="rotate(-90 171 222.7)">MISO</text>
<text x="176.2" y="222.9" transform="rotate(-90 176.2 222.9)">MOSI</text>
<text x="340.7" y="224.3">20</text>
<text x="343.3" y="225.4">14</text>
<text x="352.7" y="225.4">19</text>
<text x="355.2" y="224.3">42</text>
<text x="44.9" y="258.8">MOSI</text>
<text x="45.6" y="274.3">MISO</text>
</g>
<g font-size="1.8" fill="#f00">
<text x="340.7" y="227.8">21</text>
<text x="343.3" y="228.9">5V</text>
</g>
</svg>
